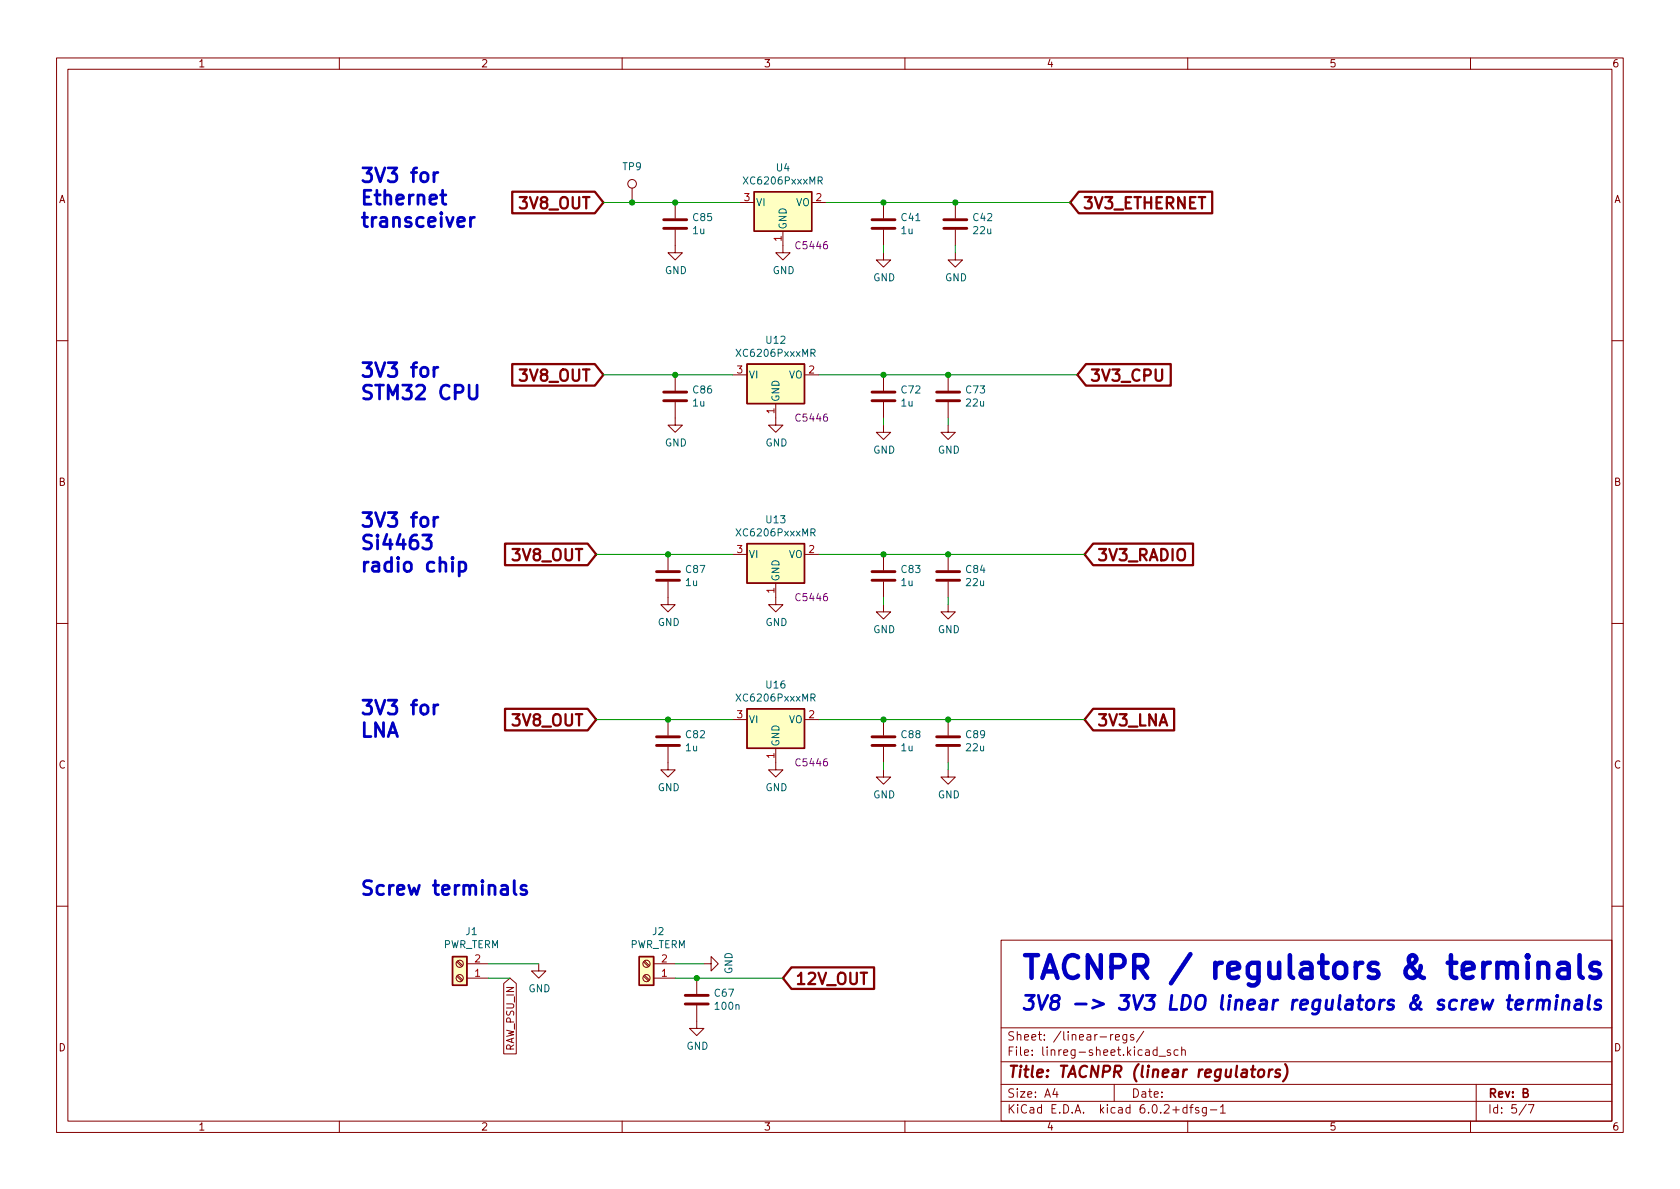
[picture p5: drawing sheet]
<svg xmlns="http://www.w3.org/2000/svg" width="297mm" height="210mm" viewBox="0 0 297 210" stroke-linecap="round" stroke-linejoin="round" font-family="sans-serif">
<g fill="none" stroke="#840000" stroke-width=".18">
<path d="M10 10.2h277v190.1h-277zM12 12.2h273v186.1h-273zM60 10.2v2M110 10.2v2M160 10.2v2M210 10.2v2M260 10.2v2M111.8 33.3v2.5M119.4 35.8v2.8M130.8 35.8h2.5M143.5 35.8h2.5M156.2 35.8v2.8"/>
<path d="M168.9 35.8v2.8M119.4 40.6v4.1h1.2l-1.2 1.3-1.3-1.3h1.3M138.4 40.9v3.8h1.3l-1.3 1.3-1.2-1.3h1.2M156.2 44.7v1.3h1.3l-1.3 1.2-1.3-1.2h1.3M156.2 40.6v2.8M168.9 44.7v1.3h1.3l-1.3 1.2-1.3-1.2h1.3M168.9 40.6v2.8M10 60.2h2M119.4 71.1v4.1h1.2l-1.2 1.2-1.3-1.2h1.3M119.4 66.3v2.8M129.5 66.3h2.6M137.2 71.4v3.8h1.2l-1.2 1.2-1.3-1.2h1.3"/>
<path d="M142.2 66.3h2.6M156.2 75.2v1.2h1.3l-1.3 1.3-1.3-1.3h1.3M156.2 66.3v2.8M156.2 71.1v2.8M167.6 75.2v1.2h1.3l-1.3 1.3-1.2-1.3h1.2M167.6 66.3v2.8M167.6 71.1v2.8M285 60.2h2M118.1 98v2.8M129.5 98h2.6M142.2 98h2.6M156.2 98v2.8"/>
<path d="M167.6 98v2.8M10 110.2h2M118.1 102.9v4h1.3l-1.3 1.3-1.3-1.3h1.3M137.2 103.1v3.8h1.2l-1.2 1.3-1.3-1.3h1.3M156.2 106.9v1.3h1.3l-1.3 1.3-1.3-1.3h1.3M156.2 102.9v2.8M167.6 106.9v1.3h1.3l-1.3 1.3-1.2-1.3h1.2M167.6 102.9v2.8M285 110.2h2M118.1 132.1v4h1.3l-1.3 1.3-1.3-1.3h1.3M118.1 127.2v2.8M129.5 127.2h2.6"/>
<path d="M137.2 132.3v3.8h1.2l-1.2 1.3-1.3-1.3h1.3M142.2 127.2h2.6M156.2 136.1v1.3h1.3l-1.3 1.3-1.3-1.3h1.3M156.2 127.2v2.8M156.2 132.1v2.8M167.6 136.1v1.3h1.3l-1.3 1.3-1.2-1.3h1.2M167.6 127.2v2.8M167.6 132.1v2.8M10 160.2h2M80.8 170.1l.8 .8M80.8 172.6l.8 .9M80.9 169.9l.9 .9"/>
<path d="M80.9 172.5l.9 .8M82.5 173h3.9M82.5 170.4h3.9M89.1 173.9l1.1-.9 1.1 .9v12.5h-2.2zM95.2 170.4v1.3h1.3l-1.3 1.3-1.2-1.3h1.2M113.8 170.1l.9 .8M113.8 172.6l.9 .9M114 169.9l.8 .9M114 172.5l.8 .8M115.6 173h3.8M115.6 170.4h3.8M123.2 177.8v4.1h1.3l-1.3 1.2-1.3-1.2h1.3"/>
<path d="M123.2 173v2.8M124.5 170.4h1.2v-1.2l1.3 1.2-1.3 1.3v-1.3M177 166.3h108v32h-108zM285 160.2h2M60 198.3v2M110 198.3v2M160 198.3v2M177 194.8h108M177 191.8h108M177 187.8h108M177 181.8h108M186.5 192.5l-.4 1h1"/>
<path d="M186.9 193v1M196.8 182.9l-.3 .1-.1 .2M197 191.8v3M197.2 183.4l.7-.1v-.3l-.5-.1-.2 .2 .1 .8h.6M199.2 182.9v1.2l-.3 .3h-.3M199.2 183l-.4-.1-.3 .3v.4l.1 .3h.6M200.4 183l-.3-.1-.2 .2v.3l.5 .1v.4h-.5M202.2 182.4l-1.3 1.9M204.6 185.7l-.5-.1-.2 .3v.4l.1 .3h.6M204.6 185.1v1.5M204.9 186.8h1.2M206.9 185.7l-.3-.1-.2 .2v.3l.5 .1v.4h-.5"/>
<path d="M208.3 185.7l-.4-.1-.3 .3v.4l.1 .3h.6M208.9 185.8l.2-.2 .4 .1 .1 .9M208.9 185.1v1.5M209.9 195.9l-.5-.1-.3 .3v.4l.2 .3h.6M209.9 195.3v1.5M210 198.3v2M210.4 195.8h.5M210.9 195.3l-.3 .2v1.3M211.9 195.9l-.3-.1-.2 .2v.3l.5 .1v.4h-.5M213.3 195.8v1.2l-.3 .3h-.4M213.3 195.9l-.4-.1-.3 .3v.4l.1 .3h.6M214 196.3h1.1"/>
<path d="M215.8 195.8l.4-.5v1.5M215.8 196.8h.8M260 198.3v2M261 191.8v6.5M269.9 195.3l-1.3 1.9M270.2 195.3h1l-.6 1.5"/>
<circle cx="111.8" cy="32.5" r=".76"/>
<circle cx="81.3" cy="170.4" r=".63"/>
<circle cx="81.3" cy="173" r=".63"/>
<circle cx="114.3" cy="170.4" r=".63"/>
<circle cx="114.3" cy="173" r=".63"/>
</g>
<g fill="none" stroke="#840000" stroke-width=".4">
<path d="M90.6 33.9h14.6l1.5 1.9-1.5 1.9h-14.6zM190.7 33.9h23.6v3.8h-23.6l-1.5-1.9zM90.6 64.4h14.6l1.5 1.9-1.5 1.9h-14.6zM192 64.4h15v3.8h-15l-1.5-1.9zM89.3 96.1h14.6l1.5 1.9-1.5 1.9h-14.6zM193.3 96.1h17.6v3.8h-17.6l-1.5-1.9zM89.3 125.3h14.6l1.5 1.9-1.5 2h-14.6zM193.3 125.3h14.3v3.9h-14.3l-1.5-2zM139.9 171.1h14.6v3.8h-14.6l-1.5-1.9zM222.6 189.3a.52 .52 0 0 1 .5-.2 .52 .52 0 0 1 .4 .4v.6a.55 .55 0 0 1-.6 .4 .55 .55 0 0 1-.5-.4zM224.4 189.1l-.1 1.4M225 189.1l-.4 .1-.2 .3"/>
<path d="M226.3 189.2a.49 .49 0 0 0-.8 .3l.1 .2 .5 .1 .2 .3-.1 .3-.2 .1-.6-.1M227.2 188.2a2.32 2.32 0 0 1-.4 3"/>
</g>
<g fill="none" stroke="#840000" stroke-width=".51">
<path d="M117.3 38.9h4.1M154.2 38.9h4M166.9 38.9h4M117.3 40.4h4.1M154.2 40.4h4M166.9 40.4h4M117.3 70.9h4.1M117.3 69.3h4.1M154.2 70.9h4M154.2 69.3h4M165.6 70.9h4.1M165.6 69.3h4.1"/>
<path d="M116.1 102.6h4M116.1 101.1h4M154.2 102.6h4M154.2 101.1h4M165.6 102.6h4.1M165.6 101.1h4.1M116.1 131.8h4M116.1 130.3h4M154.2 131.8h4M154.2 130.3h4M165.6 131.8h4.1M165.6 130.3h4.1"/>
<path d="M121.2 177.5h4M121.2 176h4"/>
</g>
<g fill="#ffffc2" stroke="#ffffc2" stroke-width=".18">
<path d="M80 169.2h2.5v5h-2.5z"/>
<path d="M113 169.2h2.6v5h-2.6z"/>
<path d="M132.1 64.4h10.1v7h-10.1z"/>
<path d="M132.1 125.3h10.1v7h-10.1z"/>
<path d="M133.3 33.9h10.2v7h-10.2z"/>
<path d="M132.1 96.1h10.1v7h-10.1z"/>
</g>
<path d="M133.3 33.9h10.2v7h-10.2zM132.1 64.4h10.1v7h-10.1zM132.1 96.1h10.1v7h-10.1zM132.1 125.3h10.1v7h-10.1zM80 169.2h2.5v5h-2.5zM113 169.2h2.6v5h-2.6z" fill="none" stroke="#840000" stroke-width=".25"/>
<path d="M144.7 31.9h.6l.1-.2-.1-.3-.6-.1v1.2M145 31.9l.4 .6M143.4 62.4h.6l.1-.2v-.3l-.7-.1v1.2M143.7 62.4l.4 .6M143.4 94.2l.6-.1 .1-.2v-.3l-.7-.1v1.3M143.7 94.2l.4 .6M143.4 123.4l.6-.1 .1-.2v-.3l-.7-.1v1.3M143.7 123.4l.4 .6" fill="none" stroke="#006464" stroke-width=".18"/>
<g fill="none" stroke="#0000c2" stroke-width=".49">
<path d="M76.7 30.5v1.6M77.4 30.5a.63 .63 0 0 0-.7 .5M77.9 34.5h.9M78.3 33.7v2.1l.1 .2 .4 .1M83.2 38.4v1.7M83.9 38.4a.63 .63 0 0 0-.7 .5M76.7 65v1.6M77.4 65a.63 .63 0 0 0-.7 .4M82.9 68.1v2l.5 .5 .7-.2 .3-.3v-2M74.7 94.6h1.6l-.9 .9a.67 .67 0 0 1 .9 .5v.6l-.3 .4-.9 .1-.4-.3M76.7 91.5v1.6M77.4 91.5a.63 .63 0 0 0-.7 .4"/>
<path d="M81.2 99.5l.7-.1 .5 .5v.7l-.3 .3-.2 .1-.7-.1M81.2 99.4v2.5M76.7 124.6v1.7M77.4 124.6a.63 .63 0 0 0-.7 .5M90.9 155.7v2.1l.4 .4M93 156.7l-.6-.2-.3 .4 .1 .4 .8 .2 .2 .2-.2 .4-.2 .1-.7-.1"/>
</g>
<g fill="none" stroke="#0000c2" stroke-width=".5">
<path d="M266.5 176.8h.9M266.9 176l-.2 2.1v.3l.5 .1M268 177.7l1.2-.3v-.4l-.2-.2-.8 .2-.1 .2-.1 .9 .1 .3 .2 .1 .7-.1M270.4 176.8l-.2 1.7M271.1 176.8a.74 .74 0 0 0-.8 .5M271.9 177.1a.61 .61 0 0 1 1 .1l-.1 1.3M271.9 176.8l-.2 1.7M272.9 177.2a.63 .63 0 0 1 1-.2l.1 .2-.2 1.3M275.2 176.8l-.2 1.7M275.3 176l-.1 .1 .1 .2 .1-.2-.1-.1v.3M276.4 177.1a.61 .61 0 0 1 1 .1l-.1 1.3M276.4 176.8l-.2 1.7"/>
<path d="M278.7 177l.2-.2 .7 .2 .1 .2-.2 1.3M279.7 177.4l-.9 .2a.5 .5 0 0 0-.4 .4 .5 .5 0 0 0 .3 .5l.8-.1M281 176l-.2 2.1 .1 .3 .2 .1M283 177a.61 .61 0 0 0-.9 .3v.3l.3 .1 .5 .1 .1 .2-.1 .4-.3 .1-.7-.1"/>
</g>
<path d="M270.1 168.9l-.2 .2 .2 .2 .2-.2-.2-.2v.4M270.1 170.2v2.7M272 170.6a1 1 0 0 1 1.7 .2v2.1M272 170.2v2.7M275.6 170.4l.4-.2h.8l.4 .2 .2 .4v2.1M277.4 171.2l-.4 .2h-1a.79 .79 0 0 0-.6 .8 .79 .79 0 0 0 .6 .7h1l.4-.2M279.3 168.9v3.5l.2 .3 .4 .2M282.7 170.4l-.4-.2h-.5l-.4 .2-.2 .4 .2 .6 1.3 .4 .2 .4-.2 .5-.4 .2h-.7l-.4-.2" fill="none" stroke="#0000c2" stroke-width=".8"/>
<g fill="none" stroke="#009600" stroke-width=".18">
<path d="M106.7 35.8h24.1M146 35.8h43.2M156.2 43.4v1.3M168.9 43.4v1.3M106.7 66.3h22.8M144.8 66.3h45.7M156.2 73.9v1.3M167.6 73.9v1.3M105.4 98h24.1M144.8 98h47M156.2 105.7v1.2M167.6 105.7v1.2"/>
<path d="M105.4 127.2h24.1M144.8 127.2h47M156.2 134.9v1.2M167.6 134.9v1.2M86.4 173h3.8M86.4 170.4h8.8M119.4 173h19M119.4 170.4h5.1"/>
</g>
<g fill="#009600" stroke="#009600" stroke-width=".18">
<circle cx="167.6" cy="127.2" r=".46"/>
<circle cx="118.1" cy="127.2" r=".46"/>
<circle cx="123.2" cy="173" r=".46"/>
<circle cx="156.2" cy="35.8" r=".46"/>
<circle cx="168.9" cy="35.8" r=".46"/>
<circle cx="156.2" cy="66.3" r=".46"/>
<circle cx="118.1" cy="98" r=".46"/>
<circle cx="156.2" cy="98" r=".46"/>
<circle cx="119.4" cy="35.8" r=".46"/>
<circle cx="111.8" cy="35.8" r=".46"/>
<circle cx="167.6" cy="66.3" r=".46"/>
<circle cx="167.6" cy="98" r=".46"/>
<circle cx="156.2" cy="127.2" r=".46"/>
<circle cx="119.4" cy="66.3" r=".46"/>
</g>
<text font-size="5.6" fill="#0000c2" x="180.3" y="173.1">TACNPR / regulators &amp; terminals</text>
<text font-size="3.5" fill="#0000c2" x="180.3" y="178.6">3V8 -&gt; 3V3 LDO linear regulators &amp; screw terminals</text>
<g font-size="3.4" fill="#0000c2">
<text x="63.5" y="32.3">3V3 for</text>
<text x="63.5" y="36.2">Ethernet</text>
<text x="63.5" y="40.2">transceiver</text>
<text x="63.5" y="66.7">3V3 for</text>
<text x="63.5" y="70.7">STM32 CPU</text>
<text x="63.5" y="93.2">3V3 for</text>
<text x="63.5" y="97.2">Si4463</text>
<text x="63.5" y="101.2">radio chip</text>
<text x="63.5" y="126.4">3V3 for</text>
<text x="63.5" y="130.4">LNA</text>
<text x="63.5" y="158.3">Screw terminals</text>
</g>
<g font-size="2.8" fill="#840000">
<text x="92.2" y="37">3V8_OUT</text>
<text x="191.2" y="37">3V3_ETHERNET</text>
<text x="92.2" y="67.4">3V8_OUT</text>
<text x="192.5" y="67.4">3V3_CPU</text>
<text x="91" y="99.2">3V8_OUT</text>
<text x="193.8" y="99.2">3V3_RADIO</text>
<text x="91" y="128.4">3V8_OUT</text>
<text x="193.8" y="128.4">3V3_LNA</text>
<text x="140.4" y="174.1">12V_OUT</text>
<text x="178" y="190.6">Title: TACNPR (linear regulators)</text>
</g>
<g font-size="2.1" fill="#840000">
<text x="178" y="184">Sheet: /linear-regs/</text>
<text x="178" y="186.7">File: linreg-sheet.kicad_sch</text>
<text x="178" y="196.9">KiCad E.D.A. kicad 6.0.2+dfsg-1</text>
<text x="178" y="194.1">Size: A4</text>
<text x="200" y="194.1">Date:</text>
<text x="263" y="194.1">Rev: B</text>
<text x="263" y="196.9">Id: 5/7</text>
</g>
<g font-size="1.8" fill="#840000">
<text x="35" y="11.9">1</text>
<text x="85" y="11.9">2</text>
<text x="135" y="11.9">3</text>
<text x="185" y="11.9">4</text>
<text x="235" y="11.9">5</text>
<text x="285" y="11.9">6</text>
<text x="10.3" y="35.9">A</text>
<text x="285.3" y="35.9">A</text>
<text x="10.3" y="85.9">B</text>
<text x="285.3" y="85.9">B</text>
<text x="10.3" y="135.9">C</text>
<text x="285.3" y="135.9">C</text>
<text x="10.3" y="185.9">D</text>
<text x="90.9" y="185.8" transform="rotate(-90 90.9 185.8)">RAW_PSU_IN</text>
<text x="285.3" y="185.9">D</text>
<text x="35" y="199.9">1</text>
<text x="85" y="199.9">2</text>
<text x="135" y="199.9">3</text>
<text x="185" y="199.9">4</text>
<text x="235" y="199.9">5</text>
<text x="285" y="199.9">6</text>
</g>
<g font-size="1.8" fill="#006464">
<text x="110.1" y="30.1">TP9</text>
<text x="131.8" y="32.6">XC6206PxxxMR</text>
<text x="137.3" y="30.3">U4</text>
<text x="122.5" y="41.4">1u</text>
<text x="122.6" y="39.1">C85</text>
<text x="133.6" y="36.4">VI</text>
<text x="139.1" y="40.6" transform="rotate(-90 139.1 40.6)">GND</text>
<text x="140.7" y="36.4">VO</text>
<text x="159.4" y="41.4">1u</text>
<text x="159.4" y="39.1">C41</text>
<text x="172.1" y="39.1">C42</text>
<text x="172.2" y="41.4">22u</text>
<text x="117.5" y="48.5">GND</text>
<text x="136.6" y="48.5">GND</text>
<text x="154.4" y="49.7">GND</text>
<text x="167.1" y="49.7">GND</text>
<text x="130.5" y="63.1">XC6206PxxxMR</text>
<text x="135.5" y="60.8">U12</text>
<text x="122.5" y="71.9">1u</text>
<text x="122.6" y="69.6">C86</text>
<text x="132.3" y="66.9">VI</text>
<text x="137.8" y="71.1" transform="rotate(-90 137.8 71.1)">GND</text>
<text x="139.4" y="66.9">VO</text>
<text x="159.4" y="71.9">1u</text>
<text x="159.4" y="69.6">C72</text>
<text x="170.9" y="69.6">C73</text>
<text x="170.9" y="71.9">22u</text>
<text x="117.5" y="78.9">GND</text>
<text x="135.3" y="78.9">GND</text>
<text x="154.4" y="80.2">GND</text>
<text x="165.8" y="80.2">GND</text>
<text x="130.5" y="94.8">XC6206PxxxMR</text>
<text x="135.5" y="92.5">U13</text>
<text x="121.3" y="101.3">C87</text>
<text x="132.3" y="98.7">VI</text>
<text x="139.4" y="98.7">VO</text>
<text x="159.4" y="101.3">C83</text>
<text x="170.9" y="101.3">C84</text>
<text x="121.3" y="103.6">1u</text>
<text x="137.8" y="102.9" transform="rotate(-90 137.8 102.9)">GND</text>
<text x="159.4" y="103.6">1u</text>
<text x="170.9" y="103.6">22u</text>
<text x="116.3" y="110.7">GND</text>
<text x="135.3" y="110.7">GND</text>
<text x="154.4" y="112">GND</text>
<text x="165.8" y="112">GND</text>
<text x="130.5" y="124">XC6206PxxxMR</text>
<text x="135.5" y="121.7">U16</text>
<text x="121.3" y="130.5">C82</text>
<text x="132.3" y="127.9">VI</text>
<text x="139.4" y="127.9">VO</text>
<text x="159.4" y="130.5">C88</text>
<text x="170.9" y="130.5">C89</text>
<text x="121.3" y="132.8">1u</text>
<text x="137.8" y="132.1" transform="rotate(-90 137.8 132.1)">GND</text>
<text x="159.4" y="132.8">1u</text>
<text x="170.9" y="132.8">22u</text>
<text x="116.3" y="139.9">GND</text>
<text x="135.3" y="139.9">GND</text>
<text x="154.4" y="141.2">GND</text>
<text x="165.8" y="141.2">GND</text>
<text x="78.3" y="167.7">PWR_TERM</text>
<text x="82.4" y="165.3">J1</text>
<text x="111.3" y="167.7">PWR_TERM</text>
<text x="115.4" y="165.3">J2</text>
<text x="129.5" y="172.3" transform="rotate(-90 129.5 172.3)">GND</text>
<text x="93.4" y="175.5">GND</text>
<text x="126.4" y="176.2">C67</text>
<text x="126.6" y="178.6">100n</text>
<text x="121.4" y="185.6">GND</text>
</g>
<g font-size="1.8" fill="#a90000">
<text x="131.6" y="35.6">3</text>
<text x="144.3" y="35.6">2</text>
<text x="138.2" y="42.7" transform="rotate(-90 138.2 42.7)">1</text>
<text x="130.3" y="66">3</text>
<text x="143" y="66">2</text>
<text x="136.9" y="73.1" transform="rotate(-90 136.9 73.1)">1</text>
<text x="130.3" y="97.8">3</text>
<text x="143" y="97.8">2</text>
<text x="136.9" y="104.9" transform="rotate(-90 136.9 104.9)">1</text>
<text x="130.3" y="127">3</text>
<text x="143" y="127">2</text>
<text x="136.9" y="134.1" transform="rotate(-90 136.9 134.1)">1</text>
<text x="84" y="172.7">1</text>
<text x="84" y="170.2">2</text>
<text x="117" y="172.7">1</text>
<text x="117" y="170.2">2</text>
</g>
<g font-size="1.8" fill="#840084">
<text x="140.9" y="44.1">C5446</text>
<text x="140.9" y="74.5">C5446</text>
<text x="140.9" y="106.3">C5446</text>
<text x="140.9" y="135.5">C5446</text>
</g>
</svg>
